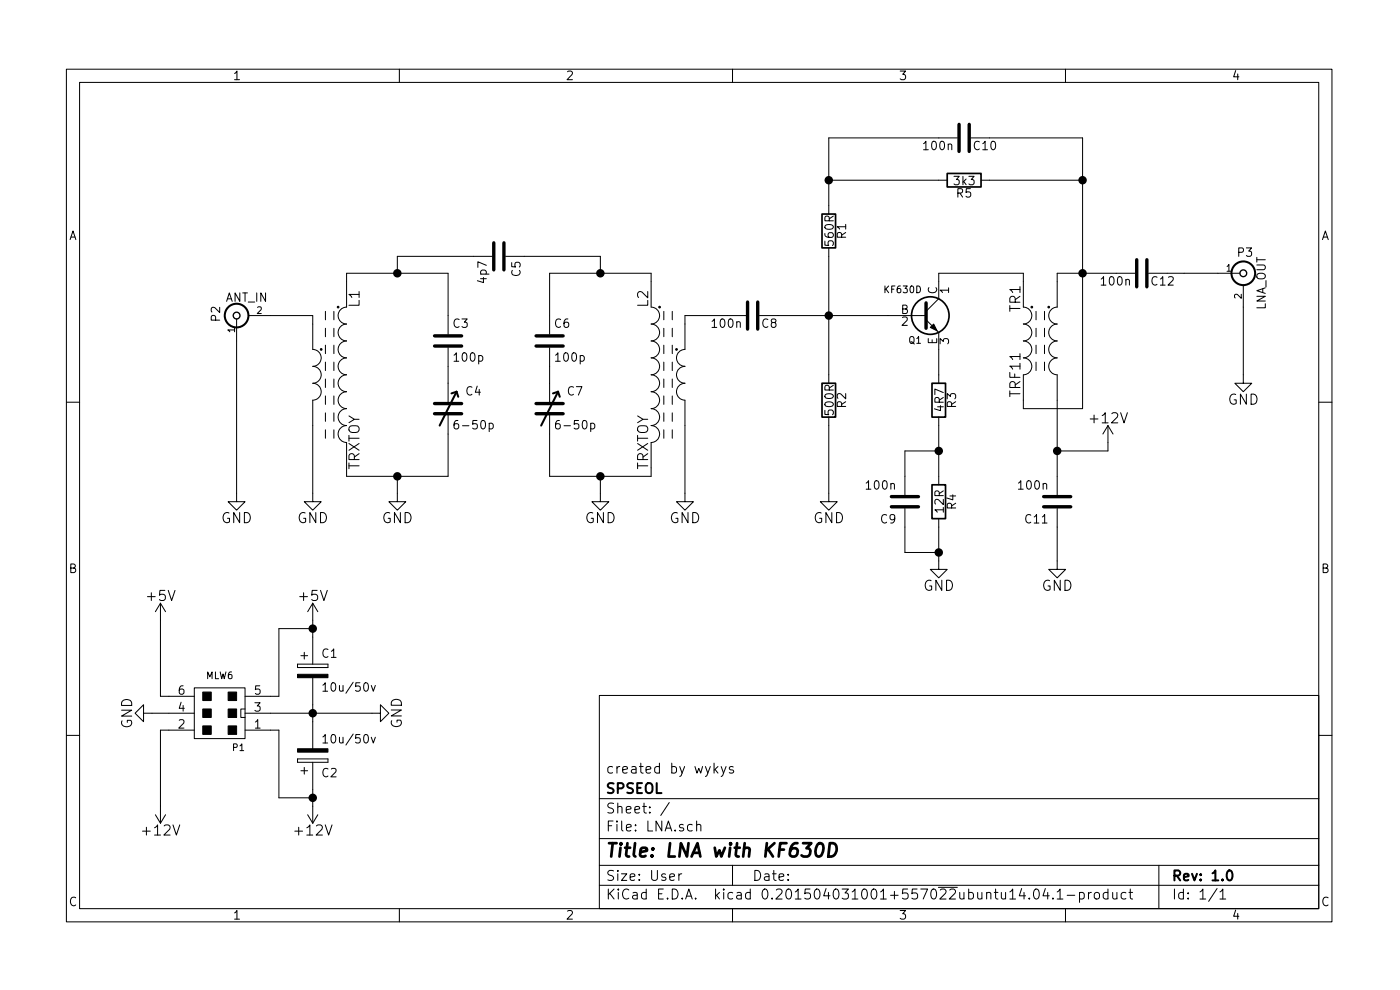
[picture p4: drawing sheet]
<svg xmlns="http://www.w3.org/2000/svg" width="297mm" height="210mm" viewBox="0 0 297 210" stroke-linecap="round" stroke-linejoin="round" font-family="sans-serif">
<g fill="none" stroke="#000" stroke-width=".22">
<path d="M14.1 14.7h268.5v180.8h-268.5zM16.9 17.5h262.9v175.2h-262.9zM84.7 14.7v2.8M155.4 14.7v2.8M226 14.7v2.8M175.8 38.2h25.1M203.1 29.3h-27.3v16.1M208.1 38.2h21.6M209.9 29.3h19.8v57.4h-12.6v-7.2a1.79 1.79 0 0 0 1.8-1.8 1.79 1.79 0 0 0-1.8-1.8 1.79 1.79 0 0 0 1.8-1.8 1.79 1.79 0 0 0-1.8-1.8 1.79 1.79 0 0 0 1.8-1.8 1.79 1.79 0 0 0-1.8-1.8 1.79 1.79 0 0 0 1.8-1.8 1.79 1.79 0 0 0-1.8-1.8v-7.1h-17.9v5.4l-2.7 2.6M104.4 54.4h-20.1v3.6M107.3 54.4h20.1v3.6M175.8 52.6v28.7"/>
<path d="M240.8 58h-16.5v7.1a1.79 1.79 0 0 0-1.8 1.8 1.79 1.79 0 0 0 1.8 1.8 1.79 1.79 0 0 0-1.8 1.8 1.79 1.79 0 0 0 1.8 1.8 1.79 1.79 0 0 0-1.8 1.8 1.79 1.79 0 0 0 1.8 1.8 1.79 1.79 0 0 0-1.8 1.8 1.79 1.79 0 0 0 1.8 1.8v25.5M247.6 58h15.4M50.2 67.7v38.7h1.8l-1.8 1.8-1.8-1.8h1.8M52.7 66.9h13.6v7.2a1.79 1.79 0 0 1 1.8 1.8 1.79 1.79 0 0 1-1.8 1.8 1.79 1.79 0 0 1 1.8 1.8 1.79 1.79 0 0 1-1.8 1.8 1.79 1.79 0 0 1 1.8 1.8 1.79 1.79 0 0 1-1.8 1.8v21.5h1.8l-1.8 1.8-1.7-1.8h1.7M69 66v1.8M69 69.6v1.8M69 73.2v1.8M69 76.8v1.8M70.8 66v1.8M70.8 69.6v1.8M70.8 73.2v1.8M70.8 76.8v1.8"/>
<path d="M95.1 70.9v-12.9h-21.6v7.1a1.79 1.79 0 0 0-1.8 1.8 1.79 1.79 0 0 0 1.8 1.8 1.79 1.79 0 0 0-1.8 1.8 1.79 1.79 0 0 0 1.8 1.8 1.79 1.79 0 0 0-1.8 1.8 1.79 1.79 0 0 0 1.8 1.8 1.79 1.79 0 0 0-1.8 1.8 1.79 1.79 0 0 0 1.8 1.8 1.79 1.79 0 0 0-1.8 1.8 1.79 1.79 0 0 0 1.8 1.8 1.79 1.79 0 0 0-1.8 1.8 1.79 1.79 0 0 0 1.8 1.8 1.79 1.79 0 0 0-1.8 1.8 1.79 1.79 0 0 0 1.8 1.8 1.79 1.79 0 0 0-1.8 1.8 1.79 1.79 0 0 0 1.8 1.8v7.1h21.6v-13.2M95.1 73.8v11.8M116.6 70.9v-12.9h21.5v7.1a1.79 1.79 0 0 1 1.8 1.8 1.79 1.79 0 0 1-1.8 1.8 1.79 1.79 0 0 1 1.8 1.8 1.79 1.79 0 0 1-1.8 1.8 1.79 1.79 0 0 1 1.8 1.8 1.79 1.79 0 0 1-1.8 1.8 1.79 1.79 0 0 1 1.8 1.8 1.79 1.79 0 0 1-1.8 1.8 1.79 1.79 0 0 1 1.8 1.8 1.79 1.79 0 0 1-1.8 1.8 1.79 1.79 0 0 1 1.8 1.8 1.79 1.79 0 0 1-1.8 1.8 1.79 1.79 0 0 1 1.8 1.8 1.79 1.79 0 0 1-1.8 1.8 1.79 1.79 0 0 1 1.8 1.8 1.79 1.79 0 0 1-1.8 1.8v7.1h-21.5v-13.2M116.6 73.8v11.8M140.8 66v1.8M140.8 69.6v1.8M140.8 73.2v1.8M140.8 76.8v1.8M142.6 66v1.8M142.6 69.6v1.8M142.6 73.2v1.8M142.6 76.8v1.8"/>
<path d="M158.2 66.9h-12.9v7.2a1.79 1.79 0 0 0-1.8 1.8 1.79 1.79 0 0 0 1.8 1.8 1.79 1.79 0 0 0-1.8 1.8 1.79 1.79 0 0 0 1.8 1.8 1.79 1.79 0 0 0-1.8 1.8 1.79 1.79 0 0 0 1.8 1.8v21.5h1.8l-1.8 1.8-1.8-1.8h1.8M165.1 66.9h31.4M196.5 67.8l2.7 2.7v10.8M219.8 66v1.8M219.8 69.6v1.8M219.8 73.2v1.8M219.8 76.8v1.8M221.6 66v1.8M221.6 69.6v1.8M221.6 73.2v1.8M221.6 76.8v1.8M263.8 60.5v20.8h1.8l-1.8 1.8-1.8-1.8h1.8"/>
<path d="M14.1 85.3h2.8M69 80.4v1.8M69 84v1.8M69 87.6v1.8M69 91.2v1.8M70.8 80.4v1.8M70.8 84v1.8M70.8 87.6v1.8M70.8 91.2v1.8M97.1 89.2a.67 .67 0 0 0-.8 .7l.2 1 .5 .1 .2-.2 .1-.6-.2-.3h-.5l-.3 .3M103.8 89.9l.5-.1 .3 .3v.5l-.1 .3-.2 .1-.5-.1M118.7 89.2a.67 .67 0 0 0-.8 .7l.1 1 .5 .1 .3-.2 .1-.6-.2-.3h-.5l-.3 .3"/>
<path d="M125.3 89.9l.5-.1 .4 .3v.5l-.2 .3-.2 .1-.5-.1M140.8 80.4v1.8M140.8 84v1.8M140.8 87.6v1.8M140.8 91.2v1.8M142.6 80.4v1.8M142.6 84v1.8M142.6 87.6v1.8M142.6 91.2v1.8M175.8 88.5v17.9h1.8l-1.8 1.8-1.8-1.8h1.8M199.2 88.5v14.3M199.2 95.7h-7.2v9.3"/>
<path d="M235 90.3v5.4h-10.7M235 90.3l-1 1.8M235 90.3l1.1 1.8M279.8 85.3h2.8M84.3 101v5.4h1.8l-1.8 1.8-1.8-1.8h1.8M127.4 101v5.4h1.8l-1.8 1.8-1.8-1.8h1.8M192 107.9v9.3h7.2M199.2 110v10.8h1.7l-1.7 1.8-1.8-1.8h1.8M224.3 107.9v12.9h1.8l-1.8 1.8-1.8-1.8h1.8M34 128v19.7h7.2M34 128l-1 1.8M34 128l1.1 1.8"/>
<path d="M63.8 139.1h1.5zM64.6 138.4v1.4zM66.3 133.3h-7.1v14.4h-7.2M66.3 128v12.9M66.3 128l-1 1.8M66.3 128l1.1 1.8M14.1 156h2.8M30.5 151.3v-1.8l-1.8 1.8 1.8 1.8v-1.8h10.7M41.2 145.9h10.8v10.8h-10.8zM41.2 154.9h-7.2v19.7M52 150.4h-.9v1.8h.9M52 151.3h28.7v-1.8l1.8 1.8-1.8 1.8v-1.8"/>
<path d="M52 154.9h7.2v14.3h7.1M63.1 140.9v.7zM63.1 141.6h6.5zM63.1 140.9h6.5zM66.3 143.8v15M68.5 156.3l.5-.5v1.8M68.5 145.3l.5-.5v1.8M68.5 157.6h1M68.5 146.6h1M69.6 140.9v.7zM78.8 156.4l.4 1.2 .4-1.2M78.8 145.4l.4 1.2 .4-1.2"/>
<path d="M127.1 147.5h152.7v45.2h-152.7zM279.8 156h2.8M33 172.8l1 1.8M35.1 172.8l-1.1 1.8M63.1 161v.7zM63.1 161h6.5zM63.1 161.7h6.5zM63.8 163.5h1.5zM64.6 162.8v1.4zM65.3 172.8l1 1.8M66.3 161.7v12.9M67.4 172.8l-1.1 1.8"/>
<path d="M69.6 161v.7zM127.1 177.9h152.7M127.1 169.4h152.7M142 170.2l-1.8 2.8M147.8 175.1a.54 .54 0 0 1 .9 .1v1.1M147.8 174.2v2.1M151.7 163.2l.6 .8M152.3 162.6l-.8 .8M153 162.6l.5 1.4M154 162.6l-.7 1.9-.3 .2M155.5 162.7a.52 .52 0 0 0-.8 .2l.1 .3 .7 .2 .1 .2-.3 .4-.6-.1M84.7 192.7v2.8"/>
<path d="M127.1 187.8h152.7M127.1 183.6h152.7M144 185.4v1.4M144.6 185.4l-.4 .1-.2 .2M155.4 183.6v4.2M155.4 192.7v2.8M219.5 188.8a.49 .49 0 0 1 .5-.2 .49 .49 0 0 1 .4 .4 1.09 1.09 0 0 1-.6 1.7 1.27 1.27 0 0 1-.3-1.9zM221.8 188.5l-.5 1.5h1.3M222.3 189.3v1.4M223.4 190.5l.1 .1-.1 .1-.1-.1 .1-.1v.2M224.3 189.2l.6-.6v2.1M224.3 190.7h1.2"/>
<path d="M226 192.7v2.8M226.4 189.9h1.6M229 189.4a.67 .67 0 0 1 .9 .1l.1 .2-.1 .8a.67 .67 0 0 1-.9 .1M229 189.3v2.1M230.9 189.3v1.4M231.5 189.3l-.4 .1-.2 .3M232.2 189.5a.59 .59 0 0 1 1 .2v.6a.58 .58 0 0 1-.5 .4 .58 .58 0 0 1-.6-.4zM235 189.4l-.6-.1-.4 .4 .1 .8 .3 .2 .6-.1M235 188.6v2.1M236 189.3l.2 1.3a.57 .57 0 0 0 .7-.1M236.9 189.3v1.4M238.8 189.4l-.6-.1-.4 .4 .2 .8 .2 .2 .6-.1"/>
<path d="M239.5 189.3h.8M239.8 188.6v1.8l.3 .3h.2M245.8 183.6v9.1M258.2 188.5l-1.8 2.7M258.8 189.2l.6-.6v2.1M258.8 190.7h1.2"/>
</g>
<g fill="none" stroke="#000" stroke-width=".43">
<path d="M96.9 83.1l-3.6 7.2M96.9 83.1l-1.1 .4M96.9 83.1l.3 1.1M118.4 83.1l-3.6 7.2M118.4 83.1l-1.1 .4M118.4 83.1l.3 1.1M260.5 184.9a.49 .49 0 0 1 .5-.3 .49 .49 0 0 1 .4 .4 1.09 1.09 0 0 1-.7 1.8 1.27 1.27 0 0 1-.2-1.9z"/>
<circle cx="263.8" cy="58" r="2.51"/>
<circle cx="50.2" cy="66.9" r="2.51"/>
</g>
<path d="M173.5 179.1a.65 .65 0 0 1 .6-.2 .65 .65 0 0 1 .5 .5 1.69 1.69 0 0 1-1 2.3l-.3-.2a2.12 2.12 0 0 1 .2-2.4zM176 178.9h.7a1.45 1.45 0 0 1 .4 2.4l-.7 .4h-.7z" fill="none" stroke="#000" stroke-width=".57"/>
<g fill="#000" stroke="#000" stroke-width=".22">
<path d="M197.4 69.5l.7-.8 .7 1.5zM43 146.8h1.8v1.8h-1.8zM43 150.4h1.8v1.8h-1.8zM43 154h1.8v1.8h-1.8zM48.4 146.8h1.8v1.8h-1.8zM48.4 150.4h1.8v1.8h-1.8zM48.4 154h1.8v1.8h-1.8zM63.1 158.8h6.5v.7h-6.5zM63.1 143h6.5v.8h-6.5z"/>
<circle cx="68.1" cy="74.1" r=".18"/>
<circle cx="71.7" cy="65.1" r=".18"/>
<circle cx="139.9" cy="65.1" r=".18"/>
<circle cx="143.5" cy="74.1" r=".18"/>
<circle cx="218.9" cy="65.1" r=".18"/>
<circle cx="222.5" cy="65.1" r=".18"/>
</g>
<g fill="none" stroke="#000" stroke-width=".36">
<path d="M200.9 36.8h7.2v2.9h-7.2zM174.4 45.4h2.9v7.2h-2.9zM174.4 81.3h2.9v7.2h-2.9zM197.7 81.3h2.9v7.2h-2.9zM197.7 102.8h2.9v7.2h-2.9z"/>
<circle cx="197.4" cy="66.9" r="4"/>
</g>
<g fill="none" stroke="#000" stroke-width=".72">
<path d="M203.5 26.4v5.7M205.6 26.4v5.7M104.8 51.5v5.7M106.9 51.5v5.7M241.1 55.1v5.7M243.3 55.1v5.7M92.2 73.4h5.7M92.2 71.2h5.7M113.7 73.4h5.8M113.7 71.2h5.8M158.6 64.1v5.7M160.7 64.1v5.7"/>
<path d="M196.5 64.2v5.4M92.2 87.8h5.7M92.2 85.6h5.7M113.7 87.8h5.8M113.7 85.6h5.8M189.1 105.3h5.7M189.1 107.5h5.7M221.4 105.3h5.7M221.4 107.5h5.7"/>
</g>
<g fill="none" stroke="#000" stroke-width=".29">
<circle cx="263.8" cy="58" r=".72"/>
<circle cx="50.2" cy="66.9" r=".72"/>
</g>
<g fill="#000" stroke="#000" stroke-width=".36">
<circle cx="175.8" cy="38.2" r=".72"/>
<circle cx="229.7" cy="38.2" r=".72"/>
<circle cx="84.3" cy="58" r=".72"/>
<circle cx="127.4" cy="58" r=".72"/>
<circle cx="229.7" cy="58" r=".72"/>
<circle cx="175.8" cy="66.9" r=".72"/>
<circle cx="199.2" cy="95.7" r=".72"/>
<circle cx="224.3" cy="95.7" r=".72"/>
<circle cx="84.3" cy="101" r=".72"/>
<circle cx="127.4" cy="101" r=".72"/>
<circle cx="199.2" cy="117.2" r=".72"/>
<circle cx="66.3" cy="133.3" r=".72"/>
<circle cx="66.3" cy="151.3" r=".72"/>
<circle cx="66.3" cy="169.2" r=".72"/>
</g>
<text font-size="3.9" x="128.5" y="181.8">Title: LNA with KF630D</text>
<g font-size="3">
<text x="76.3" y="65.1" transform="rotate(-90 76.3 65.1)">L1</text>
<text x="137.5" y="65.1" transform="rotate(-90 137.5 65.1)">L2</text>
<text x="216.5" y="66.2" transform="rotate(-90 216.5 66.2)">TR1</text>
<text x="216.5" y="84.1" transform="rotate(-90 216.5 84.1)">TRF11</text>
<text x="231.5" y="89.8">+12V</text>
<text x="260.4" y="85.9">GND</text>
<text x="76.3" y="99.9" transform="rotate(-90 76.3 99.9)">TRXTOY</text>
<text x="137.5" y="99.9" transform="rotate(-90 137.5 99.9)">TRXTOY</text>
<text x="46.9" y="111">GND</text>
<text x="63" y="111">GND</text>
<text x="81" y="111">GND</text>
<text x="124" y="111">GND</text>
<text x="142" y="111">GND</text>
<text x="172.5" y="111">GND</text>
<text x="195.8" y="125.3">GND</text>
<text x="220.9" y="125.3">GND</text>
<text x="31.3" y="127.5">+5V</text>
<text x="63.7" y="127.5">+5V</text>
<text x="28" y="154.6" transform="rotate(-90 28 154.6)">GND</text>
<text x="85.3" y="154.6" transform="rotate(-90 85.3 154.6)">GND</text>
<text x="30.5" y="177.2">+12V</text>
<text x="62.8" y="177.2">+12V</text>
</g>
<g font-size="2.9">
<text x="128.5" y="164.1">created by wykys</text>
<text x="128.5" y="172.6">Sheet: /</text>
<text x="128.5" y="168.3">SPSEOL</text>
<text x="128.5" y="176.4">File: LNA.sch</text>
<text x="128.5" y="190.8">KiCad E.D.A. kicad 0.201504031001+557022ubuntu14.04.1-product</text>
<text x="128.5" y="186.9">Size: User</text>
<text x="159.6" y="186.9">Date:</text>
<text x="248.6" y="186.9">Rev: 1.0</text>
<text x="248.6" y="190.8">Id: 1/1</text>
</g>
<g font-size="2.5">
<text x="49.4" y="17">1</text>
<text x="120" y="17">2</text>
<text x="190.7" y="17">3</text>
<text x="261.4" y="17">4</text>
<text x="196.1" y="31.8">100n</text>
<text x="206.7" y="31.8">C10</text>
<text x="202.5" y="39.3">3k3</text>
<text x="203" y="41.9">R5</text>
<text x="14.6" y="50.9">A</text>
<text x="176.9" y="51.9" transform="rotate(-90 176.9 51.9)">560R</text>
<text x="179.5" y="50.6" transform="rotate(-90 179.5 50.6)">R1</text>
<text x="280.3" y="50.9">A</text>
<text x="103.2" y="59.9" transform="rotate(-90 103.2 59.9)">4p7</text>
<text x="110.4" y="58.6" transform="rotate(-90 110.4 58.6)">C5</text>
<text x="262.6" y="54.5">P3</text>
<text x="47.8" y="64">ANT_IN</text>
<text x="198.8" y="62.5" transform="rotate(-90 198.8 62.5)">C</text>
<text x="201.3" y="62.2" transform="rotate(-90 201.3 62.2)">1</text>
<text x="233.8" y="60.6">100n</text>
<text x="244.3" y="60.6">C12</text>
<text x="268.5" y="66" transform="rotate(-90 268.5 66)">LNA_OUT</text>
<text x="46.7" y="68.1" transform="rotate(-90 46.7 68.1)">P2</text>
<text x="96.1" y="69.5">C3</text>
<text x="117.7" y="69.5">C6</text>
<text x="151.2" y="69.5">100n</text>
<text x="161.6" y="69.5">C8</text>
<text x="191.1" y="66.6">B</text>
<text x="191.3" y="69.1">2</text>
<text x="96.5" y="76.7">100p</text>
<text x="118" y="76.7">100p</text>
<text x="198.8" y="73.2" transform="rotate(-90 198.8 73.2)">E</text>
<text x="201.3" y="73" transform="rotate(-90 201.3 73)">3</text>
<text x="98.9" y="83.9">C4</text>
<text x="120.4" y="83.9">C7</text>
<text x="176.9" y="87.8" transform="rotate(-90 176.9 87.8)">500R</text>
<text x="179.5" y="86.5" transform="rotate(-90 179.5 86.5)">R2</text>
<text x="200.2" y="87.1" transform="rotate(-90 200.2 87.1)">4R7</text>
<text x="202.8" y="86.5" transform="rotate(-90 202.8 86.5)">R3</text>
<text x="97.2" y="91.1">6-50p</text>
<text x="118.7" y="91.1">6-50p</text>
<text x="183.9" y="103.8">100n</text>
<text x="216.2" y="103.8">100n</text>
<text x="186.8" y="111">C9</text>
<text x="200.2" y="108.7" transform="rotate(-90 200.2 108.7)">12R</text>
<text x="202.8" y="108" transform="rotate(-90 202.8 108)">R4</text>
<text x="217.6" y="111">C11</text>
<text x="14.6" y="121.5">B</text>
<text x="280.3" y="121.5">B</text>
<text x="68.3" y="139.5">C1</text>
<text x="37.8" y="147.3">6</text>
<text x="54" y="147.3">5</text>
<text x="69.4" y="146.7">10u/50v</text>
<text x="37.8" y="154.5">2</text>
<text x="37.8" y="150.9">4</text>
<text x="54" y="154.5">1</text>
<text x="54" y="150.9">3</text>
<text x="69.4" y="157.7">10u/50v</text>
<text x="68.3" y="164.9">C2</text>
<text x="14.6" y="192.2">C</text>
<text x="49.4" y="195">1</text>
<text x="120" y="195">2</text>
<text x="190.7" y="195">3</text>
<text x="261.4" y="195">4</text>
<text x="280.3" y="192.2">C</text>
</g>
<g font-size="2">
<text x="260.2" y="57.6">1</text>
<text x="187.8" y="62.2">KF630D</text>
<text x="263.4" y="63.4" transform="rotate(-90 263.4 63.4)">2</text>
<text x="49.8" y="70.5" transform="rotate(-90 49.8 70.5)">1</text>
<text x="54.5" y="66.6">2</text>
<text x="192.8" y="72.9">Q1</text>
<text x="43.7" y="144">MLW6</text>
<text x="49.4" y="159.3">P1</text>
</g>
</svg>
